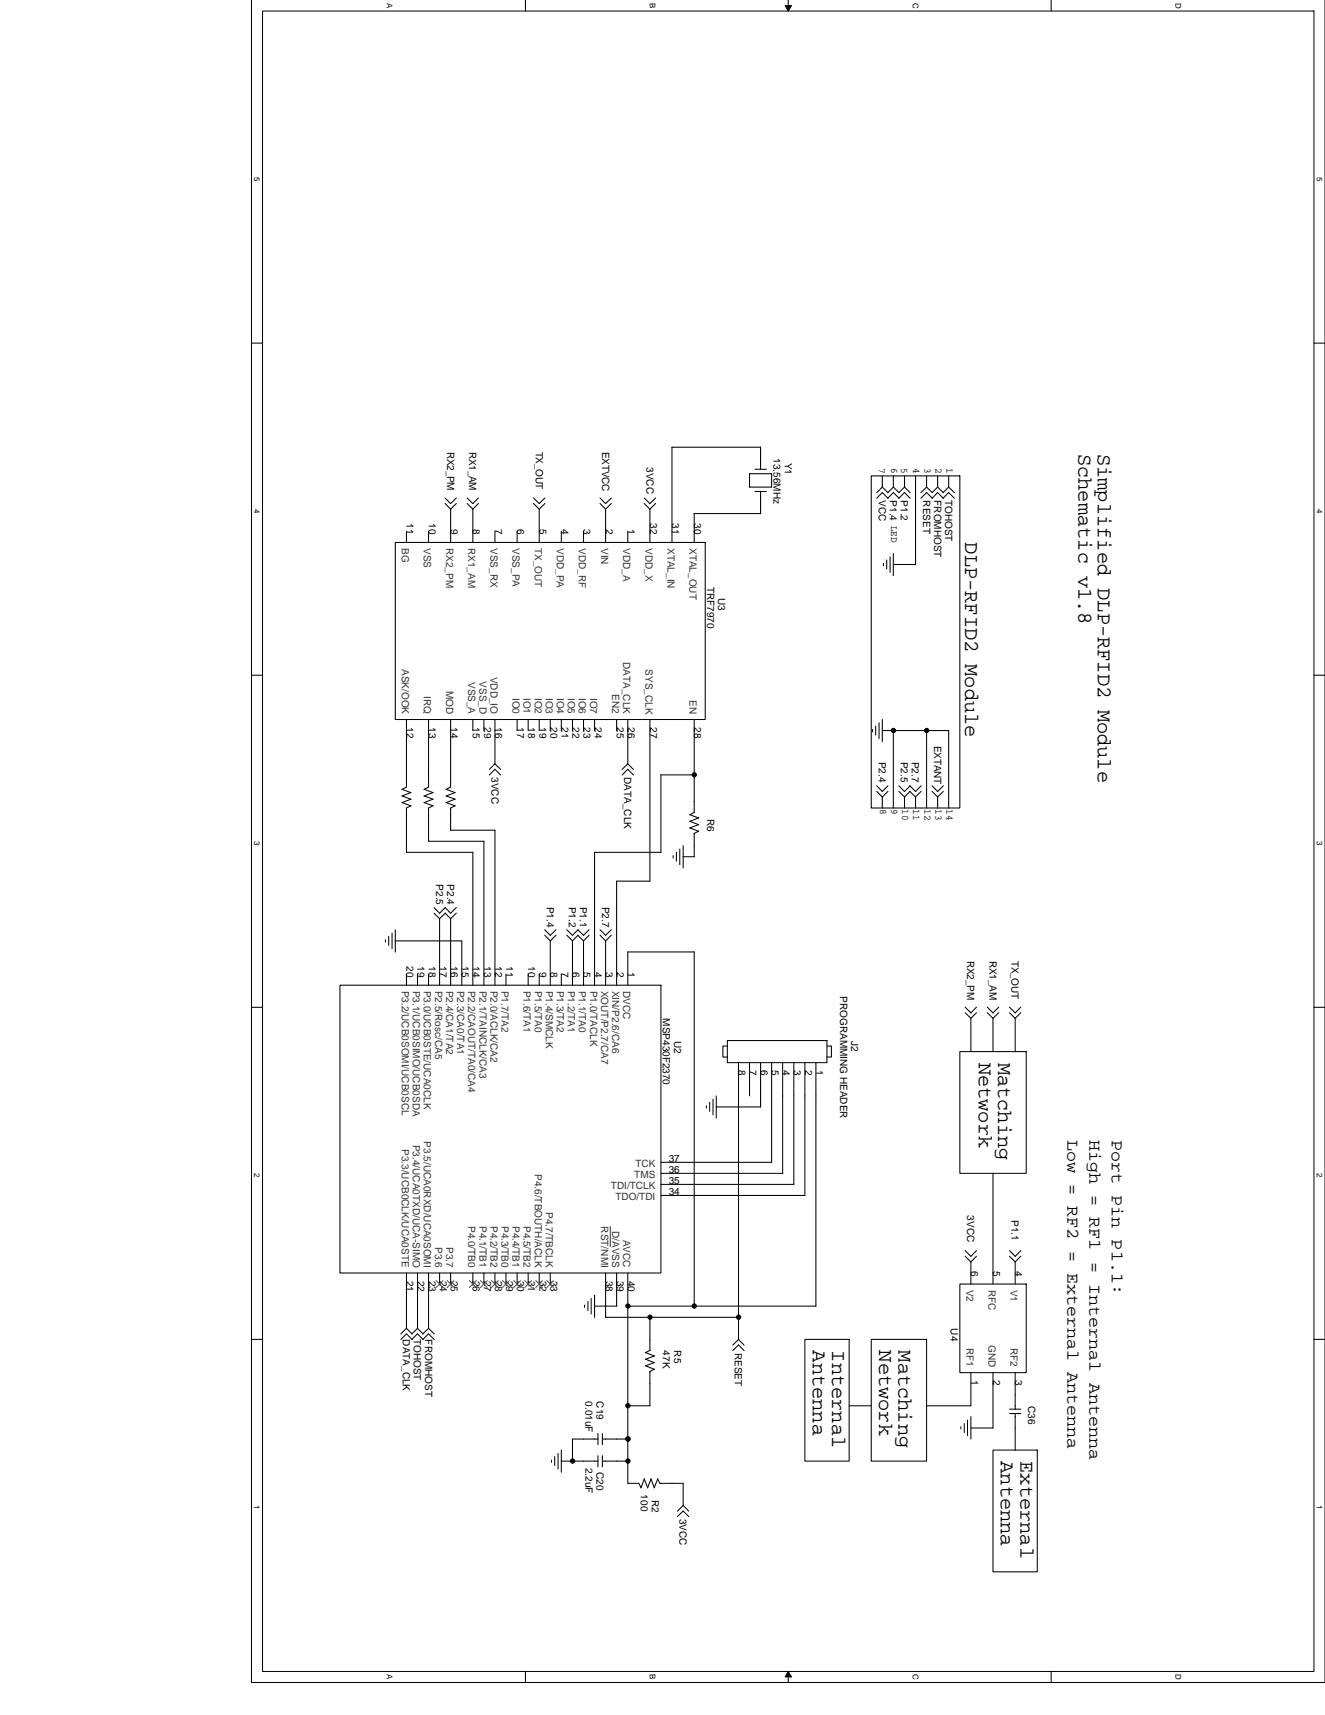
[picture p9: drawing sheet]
<svg xmlns="http://www.w3.org/2000/svg" width="216mm" height="279mm" viewBox="0 0 216 279" stroke-linecap="round" stroke-linejoin="round" font-family="sans-serif">
<path d="M41 0v274.1h174.9v-274.1M42.8 1.8h171.3v270.5h-171.3z" fill="none" stroke="#000" stroke-width=".16"/>
<g fill="#fff">
<path d="M214.3 28.9h1.4v.7h-1.4z"/>
<path d="M41.1 28.9h1.5v.7h-1.5z"/>
</g>
<path d="M41 55.9h1.8M214.1 55.9h1.8" fill="none" stroke="#000" stroke-width=".17"/>
<g fill="#fff">
<path d="M214.3 83h1.4v.7h-1.4z"/>
<path d="M41.1 83h1.5v.7h-1.5z"/>
</g>
<path d="M41 110h1.8M214.1 110h1.8" fill="none" stroke="#000" stroke-width=".17"/>
<g fill="#fff">
<path d="M214.3 137.1h1.4v.7h-1.4z"/>
<path d="M41.1 137.1h1.5v.7h-1.5z"/>
</g>
<path d="M41 164.1h1.8M214.1 164.1h1.8" fill="none" stroke="#000" stroke-width=".17"/>
<g fill="#fff">
<path d="M214.3 191.2h1.4v.7h-1.4z"/>
<path d="M41.1 191.2h1.5v.7h-1.5z"/>
</g>
<path d="M41 218.2h1.8M214.1 218.2h1.8" fill="none" stroke="#000" stroke-width=".17"/>
<g fill="#fff">
<path d="M214.3 245.3h1.4v.7h-1.4z"/>
<path d="M41.1 245.3h1.5v.7h-1.5z"/>
<path d="M191.3 .5h1.4v.9h-1.4z"/>
<path d="M191.3 272.8h1.4v.9h-1.4z"/>
<path d="M148.4 .5h1.5v.9h-1.5z"/>
<path d="M148.4 272.8h1.5v.9h-1.5z"/>
</g>
<path d="M171.3 0v1.8M171.3 272.3v1.8" fill="none" stroke="#000" stroke-width=".17"/>
<g fill="#fff">
<path d="M105.6 .5h1.4v.8h-1.4z"/>
<path d="M105.6 272.8h1.4v.8h-1.4z"/>
</g>
<path d="M128.4 0v1.8M128.4 272.3v1.8" fill="none" stroke="#000" stroke-width=".17"/>
<path d="M127.9 .9h1.1l-.6 .9zM128.4 272.3l.6 .9h-1.1z" fill="#000" stroke="#000" stroke-width=".16"/>
<g fill="#fff">
<path d="M62.8 .5h1.4v.8h-1.4z"/>
<path d="M62.8 272.8h1.4v.8h-1.4z"/>
</g>
<g fill="none" stroke="#000" stroke-width=".17">
<path d="M85.6 0v1.8M109.5 72.9h14.4v3.6M109.5 72.9v15.5M122.1 79.4h3.7M123 76.5h1.9M125.7 79.4v-2.2h-3.6v2.2M142 77.5h14.4v54.1h-14.4zM143.8 77.5v1.9M145.6 77.5v1.9M147.4 77.5v1.9M149.2 77.5v14.5h-3.7M151 77.5v1.9"/>
<path d="M152.8 77.5v1.9M154.6 77.5v1.9M64.4 88.4h50.5v28.8h-50.5zM66.2 86.6v1.8M69.8 86.6v1.8M72.5 82l.9 1M72.5 81.1l.9 .9 1-.9M73.4 83v5.4M74.4 82l-1 1M76.1 82l.9 1M76.1 81.1l.9 .9 1-.9M77 83v5.4"/>
<path d="M78 82l-1 1M80.6 86.6v1.8M84.3 86.6v1.8M86.9 82l1 1M86.9 81.1l1 .9 .9-.9M87.9 83v5.4M88.8 82l-.9 1M91.5 86.6v1.8M95.1 86.6v1.8M97.8 82l.9 1M97.8 81.1l.9 .9 .9-.9M98.7 83v5.4"/>
<path d="M99.6 82l-.9 1M102.3 86.6v1.8M105 82l.9 1M105 81.1l.9 .9 .9-.9M105.9 83v5.4M106.8 82l-.9 1M113.1 83.7h10.8M113.1 83.7v4.7M123 80.1h1.9M123.9 80.1v3.6M142.9 80.3l.9-.9 .9 .9M142.9 81.2l.9-1 .9 1"/>
<path d="M144 91.8v.4M144.5 91.2v1.5M144.7 80.3l.9-.9 .9 .9M144.7 81.2l.9-1 .9 1M145 90.7v2.6M145.6 90.2v3.6M146.5 81.2l.9-1 .9 1M146.5 80.3l.9-.9 .9 .9M150.1 80.3l.9-.9 .9 .9M150.1 81.2l.9-1 .9 1M151.9 80.3l.9-.9 .9 .9M151.9 81.2l.9-1 .9 1"/>
<path d="M153.7 80.3l.9-.9 .9 .9M153.7 81.2l.9-1 .9 1M66.2 117.2v11l-.7 .4 1.5 .5-1.5 .6M69.8 117.2v11l-.7 .4M73.4 117.2v11l-.7 .4M77 117.2v1.8M78.8 117.2v1.8M80.6 117.2v7.3M84.3 117.2v1.8M86.1 117.2v1.8M87.9 117.2v1.8M89.7 117.2v1.8"/>
<path d="M91.5 117.2v1.8M93.3 117.2v1.8M95.1 117.2v1.8M96.9 117.2v1.8M100.5 117.2v1.8M102.3 117.2v7.3M105.9 117.2v26.4h-5.4M113.1 117.2v15.2l-.7 .3 1.4 .6M142.2 118.8v.4M142.7 118.3v1.4M143.2 117.8v2.5M143.7 119h10.9v12.7"/>
<path d="M143.8 117.2v3.6M145.6 119v12.7M151 119v12.7M65.5 129.7l1.5 .5M66.2 131.6v7.3h10.9M67 130.2l-1.5 .6 1.5 .5-.8 .4M69.1 128.6l1.5 .5-1.5 .6M69.1 129.7l1.5 .5M69.1 130.7l1.5 .6-.8 .4M69.8 137.1h9v23.4M69.8 131.6v5.5M70.5 130.2l-1.4 .6"/>
<path d="M72.7 128.6l1.5 .5M72.7 129.7l1.5 .5M72.7 130.7l1.5 .6M73.4 131.6v3.7M73.4 135.3h7.2v25.2M74.1 129.1l-1.4 .6M74.1 130.2l-1.4 .6M74.1 131.3l-.7 .4M77 138.9v21.6M79.7 126.3l.9-1 1 1M80.6 124.4l1 .9M80.6 124.4l-.9 .9"/>
<path d="M101.4 126.3l.9-1 .9 1M102.3 124.4l.9 .9M102.3 124.4l-.9 .9M107.7 126.2h5.4M107.7 126.2v12.7h-10.8v21.6M109.7 139.4v.4M110.2 138.8v1.5M110.8 138.3v2.6M111.3 139.6h1.8M111.3 137.8v3.6M112.4 133.8l1.4 .5M113.9 135.4l-.8 .4v3.8"/>
<path d="M113.9 134.3l-1.5 .6 1.4 .5M113.9 133.2l-1.5 .6M142.9 128.9l.9 .9M142.9 128l.9 .9 .9-.9M143.8 129.8v1.9M144.7 128.9l-.9 .9M146.5 128.9l.9 .9M146.5 128l.9 .9 .9-.9M147.4 129.8v1.9M148.3 128.9l.9 .9M148.3 128l.9 .9 .9-.9M148.3 128.9l-.9 .9"/>
<path d="M149.2 129.8v1.9M150.1 128.9l-.9 .9M151.9 128.9l.9 .9M151.9 128l.9 .9 .9-.9M152.8 129.8v1.9M153.7 128.9l-.9 .9M62.8 153.1v.4M63.3 152.5v1.5M63.9 152v2.6M64.4 153.3h10.8v7.2M64.4 151.5v3.6M66.2 158.7v1.8"/>
<path d="M68 158.7v1.8M69.8 158.7v1.8M70.7 148.8l.9 .9M70.7 147.8l.9 1 1-1M71.6 149.7v10.8M72.5 148.8l.9 .9M72.5 147.8l.9 1 1-1M72.6 148.8l-1 .9M73.4 149.7v10.8M74.4 148.8l-1 .9M82.4 158.7v1.8M86.1 158.7v1.8"/>
<path d="M87.9 158.7v1.8M88.8 152.4l.9 .9M88.8 151.5l.9 .9 .9-.9M89.7 153.3v7.2M90.6 152.4l-.9 .9M91.5 158.7v1.8M92.4 152.4l.9 .9M92.4 151.5l.9 .9 .9-.9M93.3 153.3v7.2M94.1 152.4l1 .9M94.1 151.5l1 .9 .9-.9M94.2 152.4l-.9 .9"/>
<path d="M95.1 153.3v7.2M96 152.4l-.9 .9M97.8 152.4l.9 .9M97.8 151.5l.9 .9 .9-.9M98.7 153.3v7.2M99.6 152.4l-.9 .9M100.5 143.6v16.9M55.4 160.5h52.3v46.9h-52.3zM102.3 160.5v-5.4h10.8v57.7M115.6 179.6v1.5M116.2 179.1v2.5M116.7 178.5v3.7"/>
<path d="M118.5 169.5h16.2v3.6h-16.2zM118.5 170.4h-.7v1.8h.7M120.3 173.1v45.1M122.1 173.1v5.4M123.9 173.1v7.3M125.7 173.1v16.3M127.5 173.1v18.1h-19.8M129.3 173.1v19.9h-21.6M131.1 173.1v21.7h-23.4M132.9 173.1v39.7h-30.6M134.7 170.4h.8v1.8h-.8M156.4 171.3h10.8v19.9h-10.8z"/>
<path d="M157.3 165l.9 .9M157.3 164.1l.9 .9 .9-.9M158.2 165.9v5.4M159.1 165l-.9 .9M160.9 165l.9 .9M160.9 164.1l.9 .9 .9-.9M161.8 165.9v5.4M162.7 165l-.9 .9M164.5 165l.9 .9M164.5 164.1l.9 .9 .9-.9M165.4 165.9v5.4M166.3 165l-.9 .9"/>
<path d="M115.1 180.1v.4M116.7 180.3h7.2M125.7 189.4h-18M161.8 191.2v18M65.3 217.3l.9-.9 .9 .9M65.3 218.2l.9-.9 .9 .9M66.2 207.4v9M67.1 217.3l.9-.9 .9 .9M67.1 218.2l.9-.9 .9 .9M68 207.4v9M68.9 217.3l.9-.9 1 .9M68.9 218.2l.9-.9 1 .9"/>
<path d="M69.8 207.4v9M71.6 207.4v1.8M73.4 207.4v1.8M77 207.4v1.8M78.8 207.4v1.8M80.6 207.4v1.8M82.4 207.4v1.8M84.3 207.4v1.8M86.1 207.4v1.8M87.9 207.4v1.8M89.7 207.4v1.8M95.3 212.6v.4"/>
<path d="M95.8 212v1.5M96.3 211.5v2.6M96.9 211v3.6M98.7 214.6h21.7M98.7 207.4v7.2M100.5 207.4v5.4h-3.6M102.3 207.4v34.3M105.9 214.6v5.4M105.9 220l-.7 .4M120.3 218.2l.9 .9M120.3 218.2l-.9 .9M131.1 218.2h7.3v19.8h-7.3z"/>
<path d="M142 218.2h9v19.8h-9zM156.4 209.2h10.8v14.4h-10.8zM157.3 204.7l.9 .9M157.3 203.8l.9 .9 .9-.9M158.2 205.6v3.6M159.1 204.7l-.9 .9M164.5 204.7l.9 .9M164.5 203.8l.9 .9 .9-.9M165.4 205.6v3.6M166.3 204.7l-.9 .9M89.9 237.9v.4M90.4 237.3v1.5"/>
<path d="M90.9 236.8v2.5M91.4 238h6.1M91.5 236.2v3.7M93.3 234.4h4.2M93.3 234.4v3.7M97.4 233.5v1.9M97.4 237.2v1.8M98.1 233.5v1.9M98.1 237.2v1.8M102.3 229h3.6M102.3 234.4h-4.2M102.3 238h-4.2"/>
<path d="M105.2 222.5l1.4 .6M105.2 221.4l1.4 .6M105.2 220.3l1.4 .6M105.9 223.4v5.6M106.6 223.1l-.7 .3M106.6 222l-1.4 .5M106.6 220.9l-1.4 .5M119.4 220l.9-.9 .9 .9M138.3 229h3.7M151 229h7.2M156.6 232.4v.4M157.1 231.9v1.5"/>
<path d="M157.6 231.4v2.5M158.2 232.6h3.6M158.2 223.6v5.4M158.2 230.8v3.6M161.8 223.6v9.1M161.8 236.2h7.2v19.9h-7.2zM164.5 229.6h1.8M164.5 230.3h1.8M165.4 230.3v6M165.4 223.6v6M102.3 241.7l1.8-.1 .4 .8M105 240.9l.5 1.5"/>
<path d="M105 240.9l-.6 1.5M106.1 240.9l.5 1.5M106.1 240.9l-.6 1.5M107.1 240.9l.4 .8M107.2 240.9l-.6 1.5M107.5 241.7h3.8v3.6M110.4 247.1l.9-.9 .9 .9M111.3 245.3l.9 .9M111.3 245.3l-.9 .9M85.6 272.3v1.8"/>
</g>
<path d="M99.4 199.8v3.3" fill="none" stroke="#333" stroke-width=".16"/>
<g fill="none" stroke="#4c4c4c" stroke-width=".16">
<path d="M71.1 208.6l1.1 1.1M72.2 208.6l-1.1 1.2M72.9 208.6l1.1 1.1M74 208.6l-1.1 1.2M76.5 208.6l1.1 1.1M77.6 208.6l-1.1 1.2M78.3 208.6l1.1 1.1M79.4 208.6l-1.1 1.2M80.1 208.6l1.1 1.1M81.2 208.6l-1.1 1.2M81.9 208.6l1.1 1.1M83 208.6l-1.1 1.2"/>
<path d="M83.7 208.6l1.1 1.1M84.8 208.6l-1.1 1.2M85.5 208.6l1.1 1.1M86.6 208.6l-1.1 1.2M87.3 208.6l1.1 1.1M88.4 208.6l-1.1 1.2M89.1 208.6l1.1 1.1M90.2 208.6l-1.1 1.2"/>
</g>
<g fill="#000" stroke="#000" stroke-width=".17">
<circle cx="145.6" cy="119" r=".35"/>
<circle cx="151" cy="119" r=".35"/>
<circle cx="113.1" cy="126.2" r=".35"/>
<circle cx="102.3" cy="212.8" r=".35"/>
<circle cx="105.9" cy="214.6" r=".35"/>
<circle cx="113.1" cy="212.8" r=".35"/>
<circle cx="120.3" cy="214.6" r=".35"/>
<circle cx="93.3" cy="238" r=".35"/>
<circle cx="102.3" cy="238" r=".35"/>
<circle cx="102.3" cy="234.4" r=".35"/>
<circle cx="102.3" cy="229" r=".35"/>
</g>
<g font-size="3.4">
<text x="175.7" y="73.9" transform="rotate(90 175.7 73.9)">Schematic v1.8</text>
<text x="178.9" y="73.9" transform="rotate(90 178.9 73.9)">Simplified DLP-RFID2 Module</text>
<text x="157.2" y="88.4" transform="rotate(90 157.2 88.4)">DLP-RFID2 Module</text>
<text x="159.5" y="173.1" transform="rotate(90 159.5 173.1)">Network</text>
<text x="162.7" y="173.1" transform="rotate(90 162.7 173.1)">Matching</text>
<text x="132.4" y="220" transform="rotate(90 132.4 220)">Antenna</text>
<text x="135.6" y="220" transform="rotate(90 135.6 220)">Internal</text>
<text x="143.3" y="220" transform="rotate(90 143.3 220)">Network</text>
<text x="146.4" y="220" transform="rotate(90 146.4 220)">Matching</text>
<text x="163.1" y="238" transform="rotate(90 163.1 238)">Antenna</text>
<text x="166.3" y="238" transform="rotate(90 166.3 238)">External</text>
</g>
<g font-size="2.9">
<text x="173.9" y="185.7" transform="rotate(90 173.9 185.7)">Low = RF2 = External Antenna</text>
<text x="177.5" y="185.7" transform="rotate(90 177.5 185.7)">High = RF1 = Internal Antenna</text>
<text x="181.1" y="185.7" transform="rotate(90 181.1 185.7)">Port Pin P1.1:</text>
</g>
<g font-size="1.6">
<text x="72.9" y="73.6" transform="rotate(90 72.9 73.6)">RX2_PM</text>
<text x="76.5" y="73.6" transform="rotate(90 76.5 73.6)">RX1_AM</text>
<text x="87.3" y="73.6" transform="rotate(90 87.3 73.6)">TX_OUT</text>
<text x="98.1" y="73.6" transform="rotate(90 98.1 73.6)">EXTVCC</text>
<text x="105.3" y="76.1" transform="rotate(90 105.3 76.1)">3VCC</text>
<text x="126" y="74.7" transform="rotate(90 126 74.7)">13.56MHz</text>
<text x="127.9" y="75.4" transform="rotate(90 127.9 75.4)">Y1</text>
<text x="143.2" y="76.3" transform="rotate(90 143.2 76.3)">7</text>
<text x="145.2" y="76.3" transform="rotate(90 145.2 76.3)">6</text>
<text x="146.8" y="76.3" transform="rotate(90 146.8 76.3)">5</text>
<text x="148.8" y="76.3" transform="rotate(90 148.8 76.3)">4</text>
<text x="150.6" y="76.3" transform="rotate(90 150.6 76.3)">3</text>
<text x="152.4" y="76.3" transform="rotate(90 152.4 76.3)">2</text>
<text x="154.2" y="76.3" transform="rotate(90 154.2 76.3)">1</text>
<text x="143.2" y="81.5" transform="rotate(90 143.2 81.5)">VCC</text>
<text x="145" y="81.5" transform="rotate(90 145 81.5)">P1.4 LED</text>
<text x="146.8" y="81.5" transform="rotate(90 146.8 81.5)">P1.2</text>
<text x="150.4" y="81.5" transform="rotate(90 150.4 81.5)">RESET</text>
<text x="152.2" y="81.5" transform="rotate(90 152.2 81.5)">FROMHOST</text>
<text x="154" y="81.5" transform="rotate(90 154 81.5)">TOHOST</text>
<text x="66.3" y="85.3" transform="rotate(90 66.3 85.3)">11</text>
<text x="69.8" y="85.3" transform="rotate(90 69.8 85.3)">10</text>
<text x="73.4" y="86.2" transform="rotate(90 73.4 86.2)">9</text>
<text x="77.1" y="86.2" transform="rotate(90 77.1 86.2)">8</text>
<text x="80.7" y="86.2" transform="rotate(90 80.7 86.2)">7</text>
<text x="84.3" y="86.2" transform="rotate(90 84.3 86.2)">6</text>
<text x="87.9" y="86.2" transform="rotate(90 87.9 86.2)">5</text>
<text x="91.5" y="86.2" transform="rotate(90 91.5 86.2)">4</text>
<text x="95.1" y="86.2" transform="rotate(90 95.1 86.2)">3</text>
<text x="98.7" y="86.2" transform="rotate(90 98.7 86.2)">2</text>
<text x="102.3" y="86.2" transform="rotate(90 102.3 86.2)">1</text>
<text x="105.9" y="85.3" transform="rotate(90 105.9 85.3)">32</text>
<text x="109.5" y="85.3" transform="rotate(90 109.5 85.3)">31</text>
<text x="113.1" y="85.3" transform="rotate(90 113.1 85.3)">30</text>
<text x="115.2" y="95.6" transform="rotate(90 115.2 95.6)">TRF7970</text>
<text x="117" y="97.4" transform="rotate(90 117 97.4)">U3</text>
<text x="66.3" y="118.5" transform="rotate(90 66.3 118.5)">12</text>
<text x="69.8" y="118.5" transform="rotate(90 69.8 118.5)">13</text>
<text x="73.4" y="118.5" transform="rotate(90 73.4 118.5)">14</text>
<text x="77.1" y="118.5" transform="rotate(90 77.1 118.5)">15</text>
<text x="78.9" y="118.5" transform="rotate(90 78.9 118.5)">29</text>
<text x="80.7" y="118.5" transform="rotate(90 80.7 118.5)">16</text>
<text x="84.3" y="118.5" transform="rotate(90 84.3 118.5)">17</text>
<text x="86.1" y="118.5" transform="rotate(90 86.1 118.5)">18</text>
<text x="87.9" y="118.5" transform="rotate(90 87.9 118.5)">19</text>
<text x="89.7" y="118.5" transform="rotate(90 89.7 118.5)">20</text>
<text x="91.5" y="118.5" transform="rotate(90 91.5 118.5)">21</text>
<text x="93.3" y="118.5" transform="rotate(90 93.3 118.5)">22</text>
<text x="95.1" y="118.5" transform="rotate(90 95.1 118.5)">23</text>
<text x="96.9" y="118.5" transform="rotate(90 96.9 118.5)">24</text>
<text x="100.5" y="118.5" transform="rotate(90 100.5 118.5)">25</text>
<text x="102.3" y="118.5" transform="rotate(90 102.3 118.5)">26</text>
<text x="105.9" y="118.5" transform="rotate(90 105.9 118.5)">27</text>
<text x="113.1" y="118.5" transform="rotate(90 113.1 118.5)">28</text>
<text x="143.2" y="124.1" transform="rotate(90 143.2 124.1)">P2.4</text>
<text x="146.8" y="124.1" transform="rotate(90 146.8 124.1)">P2.5</text>
<text x="148.6" y="124.1" transform="rotate(90 148.6 124.1)">P2.7</text>
<text x="152.2" y="121.5" transform="rotate(90 152.2 121.5)">EXTANT</text>
<text x="80.1" y="126.6" transform="rotate(90 80.1 126.6)">3VCC</text>
<text x="101.7" y="126.6" transform="rotate(90 101.7 126.6)">DATA_CLK</text>
<text x="143.4" y="131.8" transform="rotate(90 143.4 131.8)">8</text>
<text x="145.2" y="131.8" transform="rotate(90 145.2 131.8)">9</text>
<text x="147" y="131.8" transform="rotate(90 147 131.8)">10</text>
<text x="148.8" y="131.8" transform="rotate(90 148.8 131.8)">11</text>
<text x="150.6" y="131.8" transform="rotate(90 150.6 131.8)">12</text>
<text x="152.4" y="131.8" transform="rotate(90 152.4 131.8)">13</text>
<text x="154.2" y="131.8" transform="rotate(90 154.2 131.8)">14</text>
<text x="115.2" y="133.5" transform="rotate(90 115.2 133.5)">R6</text>
<text x="71.1" y="144.1" transform="rotate(90 71.1 144.1)">P2.5</text>
<text x="72.9" y="144.1" transform="rotate(90 72.9 144.1)">P2.4</text>
<text x="89.1" y="147.7" transform="rotate(90 89.1 147.7)">P1.4</text>
<text x="92.7" y="147.7" transform="rotate(90 92.7 147.7)">P1.2</text>
<text x="94.5" y="147.7" transform="rotate(90 94.5 147.7)">P1.1</text>
<text x="98.1" y="147.7" transform="rotate(90 98.1 147.7)">P2.7</text>
<text x="66.3" y="157.4" transform="rotate(90 66.3 157.4)">20</text>
<text x="68.1" y="157.4" transform="rotate(90 68.1 157.4)">19</text>
<text x="69.8" y="157.4" transform="rotate(90 69.8 157.4)">18</text>
<text x="71.6" y="157.4" transform="rotate(90 71.6 157.4)">17</text>
<text x="73.4" y="157.4" transform="rotate(90 73.4 157.4)">16</text>
<text x="75.3" y="157.4" transform="rotate(90 75.3 157.4)">15</text>
<text x="77.1" y="157.4" transform="rotate(90 77.1 157.4)">14</text>
<text x="78.9" y="157.4" transform="rotate(90 78.9 157.4)">13</text>
<text x="80.7" y="157.4" transform="rotate(90 80.7 157.4)">12</text>
<text x="82.5" y="157.4" transform="rotate(90 82.5 157.4)">11</text>
<text x="86.1" y="157.4" transform="rotate(90 86.1 157.4)">10</text>
<text x="87.9" y="158.3" transform="rotate(90 87.9 158.3)">9</text>
<text x="89.7" y="158.3" transform="rotate(90 89.7 158.3)">8</text>
<text x="91.5" y="158.3" transform="rotate(90 91.5 158.3)">7</text>
<text x="93.3" y="158.3" transform="rotate(90 93.3 158.3)">6</text>
<text x="95.1" y="158.3" transform="rotate(90 95.1 158.3)">5</text>
<text x="96.9" y="158.3" transform="rotate(90 96.9 158.3)">4</text>
<text x="98.7" y="158.3" transform="rotate(90 98.7 158.3)">3</text>
<text x="100.5" y="158.3" transform="rotate(90 100.5 158.3)">2</text>
<text x="102.3" y="158.3" transform="rotate(90 102.3 158.3)">1</text>
<text x="157.6" y="156.5" transform="rotate(90 157.6 156.5)">RX2_PM</text>
<text x="161.2" y="156.5" transform="rotate(90 161.2 156.5)">RX1_AM</text>
<text x="164.8" y="156.5" transform="rotate(90 164.8 156.5)">TX_OUT</text>
<text x="108" y="165.9" transform="rotate(90 108 165.9)">MSP430F2370</text>
<text x="136.9" y="162.3" transform="rotate(90 136.9 162.3)">PROGRAMMING HEADER</text>
<text x="109.8" y="169.5" transform="rotate(90 109.8 169.5)">U2</text>
<text x="138.7" y="169.5" transform="rotate(90 138.7 169.5)">J2</text>
<text x="120.4" y="174.4" transform="rotate(90 120.4 174.4)">8</text>
<text x="122.2" y="174.4" transform="rotate(90 122.2 174.4)">7</text>
<text x="124" y="174.4" transform="rotate(90 124 174.4)">6</text>
<text x="125.8" y="174.4" transform="rotate(90 125.8 174.4)">5</text>
<text x="127.6" y="174.4" transform="rotate(90 127.6 174.4)">4</text>
<text x="129.4" y="174.4" transform="rotate(90 129.4 174.4)">3</text>
<text x="131.2" y="174.4" transform="rotate(90 131.2 174.4)">2</text>
<text x="133" y="174.4" transform="rotate(90 133 174.4)">1</text>
<text x="109" y="191.1">36</text>
<text x="109" y="189.3">37</text>
<text x="109" y="194.7">34</text>
<text x="109" y="192.9">35</text>
<text x="157.6" y="198" transform="rotate(90 157.6 198)">3VCC</text>
<text x="164.8" y="198.7" transform="rotate(90 164.8 198.7)">P1.1</text>
<text x="66.3" y="208.7" transform="rotate(90 66.3 208.7)">21</text>
<text x="68.1" y="208.7" transform="rotate(90 68.1 208.7)">22</text>
<text x="69.8" y="208.7" transform="rotate(90 69.8 208.7)">23</text>
<text x="71.6" y="208.7" transform="rotate(90 71.6 208.7)">24</text>
<text x="73.4" y="208.7" transform="rotate(90 73.4 208.7)">25</text>
<text x="77.1" y="208.7" transform="rotate(90 77.1 208.7)">26</text>
<text x="78.9" y="208.7" transform="rotate(90 78.9 208.7)">27</text>
<text x="80.7" y="208.7" transform="rotate(90 80.7 208.7)">28</text>
<text x="82.5" y="208.7" transform="rotate(90 82.5 208.7)">29</text>
<text x="84.3" y="208.7" transform="rotate(90 84.3 208.7)">30</text>
<text x="86.1" y="208.7" transform="rotate(90 86.1 208.7)">31</text>
<text x="87.9" y="208.7" transform="rotate(90 87.9 208.7)">32</text>
<text x="89.7" y="208.7" transform="rotate(90 89.7 208.7)">33</text>
<text x="98.7" y="208.7" transform="rotate(90 98.7 208.7)">38</text>
<text x="100.5" y="208.7" transform="rotate(90 100.5 208.7)">39</text>
<text x="102.3" y="208.7" transform="rotate(90 102.3 208.7)">40</text>
<text x="158.2" y="207" transform="rotate(90 158.2 207)">6</text>
<text x="161.8" y="207" transform="rotate(90 161.8 207)">5</text>
<text x="165.4" y="207" transform="rotate(90 165.4 207)">4</text>
<text x="65.6" y="218.2" transform="rotate(90 65.6 218.2)">DATA_CLK</text>
<text x="67.4" y="218.2" transform="rotate(90 67.4 218.2)">TOHOST</text>
<text x="69.3" y="218.2" transform="rotate(90 69.3 218.2)">FROMHOST</text>
<text x="108" y="220" transform="rotate(90 108 220)">47K</text>
<text x="109.8" y="220" transform="rotate(90 109.8 220)">R5</text>
<text x="119.7" y="220.4" transform="rotate(90 119.7 220.4)">RESET</text>
<text x="154.9" y="216.4" transform="rotate(90 154.9 216.4)">U4</text>
<text x="158.2" y="224.9" transform="rotate(90 158.2 224.9)">1</text>
<text x="161.8" y="224.9" transform="rotate(90 161.8 224.9)">2</text>
<text x="165.4" y="224.9" transform="rotate(90 165.4 224.9)">3</text>
<text x="95.4" y="228.3" transform="rotate(90 95.4 228.3)">0.01uF</text>
<text x="97.2" y="228.3" transform="rotate(90 97.2 228.3)">C19</text>
<text x="167.5" y="229" transform="rotate(90 167.5 229)">C36</text>
<text x="95.4" y="239.1" transform="rotate(90 95.4 239.1)">2.2uF</text>
<text x="97.2" y="239.8" transform="rotate(90 97.2 239.8)">C20</text>
<text x="104.4" y="243.5" transform="rotate(90 104.4 243.5)">100</text>
<text x="106.2" y="244.3" transform="rotate(90 106.2 244.3)">R2</text>
<text x="110.7" y="247.4" transform="rotate(90 110.7 247.4)">3VCC</text>
</g>
<g font-size="1.6" fill="#333">
<text x="65.5" y="89.3" transform="rotate(90 65.5 89.3)">BG</text>
<text x="69.1" y="89.3" transform="rotate(90 69.1 89.3)">VSS</text>
<text x="72.7" y="89.3" transform="rotate(90 72.7 89.3)">RX2_PM</text>
<text x="76.3" y="89.3" transform="rotate(90 76.3 89.3)">RX1_AM</text>
<text x="79.9" y="89.3" transform="rotate(90 79.9 89.3)">VSS_RX</text>
<text x="83.5" y="89.3" transform="rotate(90 83.5 89.3)">VSS_PA</text>
<text x="87.1" y="89.3" transform="rotate(90 87.1 89.3)">TX_OUT</text>
<text x="90.7" y="89.3" transform="rotate(90 90.7 89.3)">VDD_PA</text>
<text x="94.3" y="89.3" transform="rotate(90 94.3 89.3)">VDD_RF</text>
<text x="97.9" y="89.3" transform="rotate(90 97.9 89.3)">VIN</text>
<text x="101.6" y="89.3" transform="rotate(90 101.6 89.3)">VDD_A</text>
<text x="105.2" y="89.3" transform="rotate(90 105.2 89.3)">VDD_X</text>
<text x="108.8" y="89.3" transform="rotate(90 108.8 89.3)">XTAL_IN</text>
<text x="112.4" y="89.3" transform="rotate(90 112.4 89.3)">XTAL_OUT</text>
<text x="101.6" y="107.9" transform="rotate(90 101.6 107.9)">DATA_CLK</text>
<text x="65.5" y="109" transform="rotate(90 65.5 109)">ASK/OOK</text>
<text x="69.1" y="113.4" transform="rotate(90 69.1 113.4)">IRQ</text>
<text x="72.7" y="112.5" transform="rotate(90 72.7 112.5)">MOD</text>
<text x="76.3" y="111.1" transform="rotate(90 76.3 111.1)">VSS_A</text>
<text x="78.1" y="111" transform="rotate(90 78.1 111)">VSS_D</text>
<text x="79.9" y="110.2" transform="rotate(90 79.9 110.2)">VDD_IO</text>
<text x="83.5" y="113.7" transform="rotate(90 83.5 113.7)">IO0</text>
<text x="85.3" y="113.7" transform="rotate(90 85.3 113.7)">IO1</text>
<text x="87.1" y="113.7" transform="rotate(90 87.1 113.7)">IO2</text>
<text x="88.9" y="113.7" transform="rotate(90 88.9 113.7)">IO3</text>
<text x="90.7" y="113.7" transform="rotate(90 90.7 113.7)">IO4</text>
<text x="92.5" y="113.7" transform="rotate(90 92.5 113.7)">IO5</text>
<text x="94.3" y="113.7" transform="rotate(90 94.3 113.7)">IO6</text>
<text x="96.1" y="113.7" transform="rotate(90 96.1 113.7)">IO7</text>
<text x="99.7" y="113.1" transform="rotate(90 99.7 113.1)">EN2</text>
<text x="105.2" y="109" transform="rotate(90 105.2 109)">SYS_CLK</text>
<text x="112.4" y="114" transform="rotate(90 112.4 114)">EN</text>
<text x="65.5" y="161.4" transform="rotate(90 65.5 161.4)">P3.2/UCB0SOMI/UCB0SCL</text>
<text x="67.3" y="161.4" transform="rotate(90 67.3 161.4)">P3.1/UCB0SIMO/UCB0SDA</text>
<text x="69.1" y="161.4" transform="rotate(90 69.1 161.4)">P3.0/UCB0STE/UCA0CLK</text>
<text x="70.9" y="161.4" transform="rotate(90 70.9 161.4)">P2.5/Rosc/CA5</text>
<text x="72.7" y="161.4" transform="rotate(90 72.7 161.4)">P2.4/CA1/TA2</text>
<text x="74.5" y="161.4" transform="rotate(90 74.5 161.4)">P2.3/CA0/TA1</text>
<text x="76.3" y="161.4" transform="rotate(90 76.3 161.4)">P2.2/CAOUT/TA0/CA4</text>
<text x="78.1" y="161.4" transform="rotate(90 78.1 161.4)">P2.1/TAINCLK/CA3</text>
<text x="79.9" y="161.4" transform="rotate(90 79.9 161.4)">P2.0/ACLK/CA2</text>
<text x="81.7" y="161.4" transform="rotate(90 81.7 161.4)">P1.7/TA2</text>
<text x="85.3" y="161.4" transform="rotate(90 85.3 161.4)">P1.6/TA1</text>
<text x="87.1" y="161.4" transform="rotate(90 87.1 161.4)">P1.5/TA0</text>
<text x="88.9" y="161.4" transform="rotate(90 88.9 161.4)">P1.4/SMCLK</text>
<text x="90.7" y="161.4" transform="rotate(90 90.7 161.4)">P1.3/TA2</text>
<text x="92.5" y="161.4" transform="rotate(90 92.5 161.4)">P1.2/TA1</text>
<text x="94.3" y="161.4" transform="rotate(90 94.3 161.4)">P1.1/TA0</text>
<text x="96.1" y="161.4" transform="rotate(90 96.1 161.4)">P1.0/TACLK</text>
<text x="97.9" y="161.4" transform="rotate(90 97.9 161.4)">XOUT/P2.7/CA7</text>
<text x="99.7" y="161.4" transform="rotate(90 99.7 161.4)">XIN/P2.6/CA6</text>
<text x="101.6" y="161.4" transform="rotate(90 101.6 161.4)">DVCC</text>
<text x="69.1" y="185.9" transform="rotate(90 69.1 185.9)">P3.5/UCA0RXD/UCA0SOMI</text>
<text x="65.5" y="187.2" transform="rotate(90 65.5 187.2)">P3.3/UCB0CLK/UCA0STE</text>
<text x="67.3" y="186.5" transform="rotate(90 67.3 186.5)">P3.4/UCA0TXD/UCA-SIMO</text>
<text x="87.1" y="191.3" transform="rotate(90 87.1 191.3)">P4.6/TBOUTH/ACLK</text>
<text x="103.4" y="191.9">TMS</text>
<text x="103.5" y="190.1">TCK</text>
<text x="88.9" y="197.4" transform="rotate(90 88.9 197.4)">P4.7/TBCLK</text>
<text x="99.5" y="193.7">TDI/TCLK</text>
<text x="100.3" y="195.5">TDO/TDI</text>
<text x="70.9" y="203.1" transform="rotate(90 70.9 203.1)">P3.6</text>
<text x="72.7" y="203.1" transform="rotate(90 72.7 203.1)">P3.7</text>
<text x="76.3" y="199.7" transform="rotate(90 76.3 199.7)">P4.0/TB0</text>
<text x="78.1" y="199.7" transform="rotate(90 78.1 199.7)">P4.1/TB1</text>
<text x="79.9" y="199.7" transform="rotate(90 79.9 199.7)">P4.2/TB2</text>
<text x="81.7" y="199.7" transform="rotate(90 81.7 199.7)">P4.3/TB0</text>
<text x="83.5" y="199.7" transform="rotate(90 83.5 199.7)">P4.4/TB1</text>
<text x="85.3" y="199.7" transform="rotate(90 85.3 199.7)">P4.5/TB2</text>
<text x="97.9" y="199.8" transform="rotate(90 97.9 199.8)">RST/NMI</text>
<text x="99.7" y="200.5" transform="rotate(90 99.7 200.5)">D/AVSS</text>
<text x="101.6" y="202" transform="rotate(90 101.6 202)">AVCC</text>
<text x="157.5" y="210.1" transform="rotate(90 157.5 210.1)">V2</text>
<text x="161.1" y="210.1" transform="rotate(90 161.1 210.1)">RFC</text>
<text x="164.7" y="210.1" transform="rotate(90 164.7 210.1)">V1</text>
<text x="157.5" y="219.6" transform="rotate(90 157.5 219.6)">RF1</text>
<text x="161.1" y="219.1" transform="rotate(90 161.1 219.1)">GND</text>
<text x="164.7" y="219.6" transform="rotate(90 164.7 219.6)">RF2</text>
</g>
<g font-size="1.3">
<text x="63.1" y=".5" transform="rotate(90 63.1 .5)">A</text>
<text x="105.9" y=".5" transform="rotate(90 105.9 .5)">B</text>
<text x="148.7" y=".5" transform="rotate(90 148.7 .5)">C</text>
<text x="191.5" y=".5" transform="rotate(90 191.5 .5)">D</text>
<text x="41.4" y="28.9" transform="rotate(90 41.4 28.9)">5</text>
<text x="214.5" y="28.9" transform="rotate(90 214.5 28.9)">5</text>
<text x="41.4" y="83" transform="rotate(90 41.4 83)">4</text>
<text x="214.5" y="83" transform="rotate(90 214.5 83)">4</text>
<text x="41.4" y="137.1" transform="rotate(90 41.4 137.1)">3</text>
<text x="214.5" y="137.1" transform="rotate(90 214.5 137.1)">3</text>
<text x="41.4" y="191.2" transform="rotate(90 41.4 191.2)">2</text>
<text x="214.5" y="191.2" transform="rotate(90 214.5 191.2)">2</text>
<text x="41.4" y="245.3" transform="rotate(90 41.4 245.3)">1</text>
<text x="214.5" y="245.3" transform="rotate(90 214.5 245.3)">1</text>
<text x="63.1" y="272.8" transform="rotate(90 63.1 272.8)">A</text>
<text x="105.9" y="272.8" transform="rotate(90 105.9 272.8)">B</text>
<text x="148.7" y="272.8" transform="rotate(90 148.7 272.8)">C</text>
<text x="191.5" y="272.8" transform="rotate(90 191.5 272.8)">D</text>
</g>
</svg>
